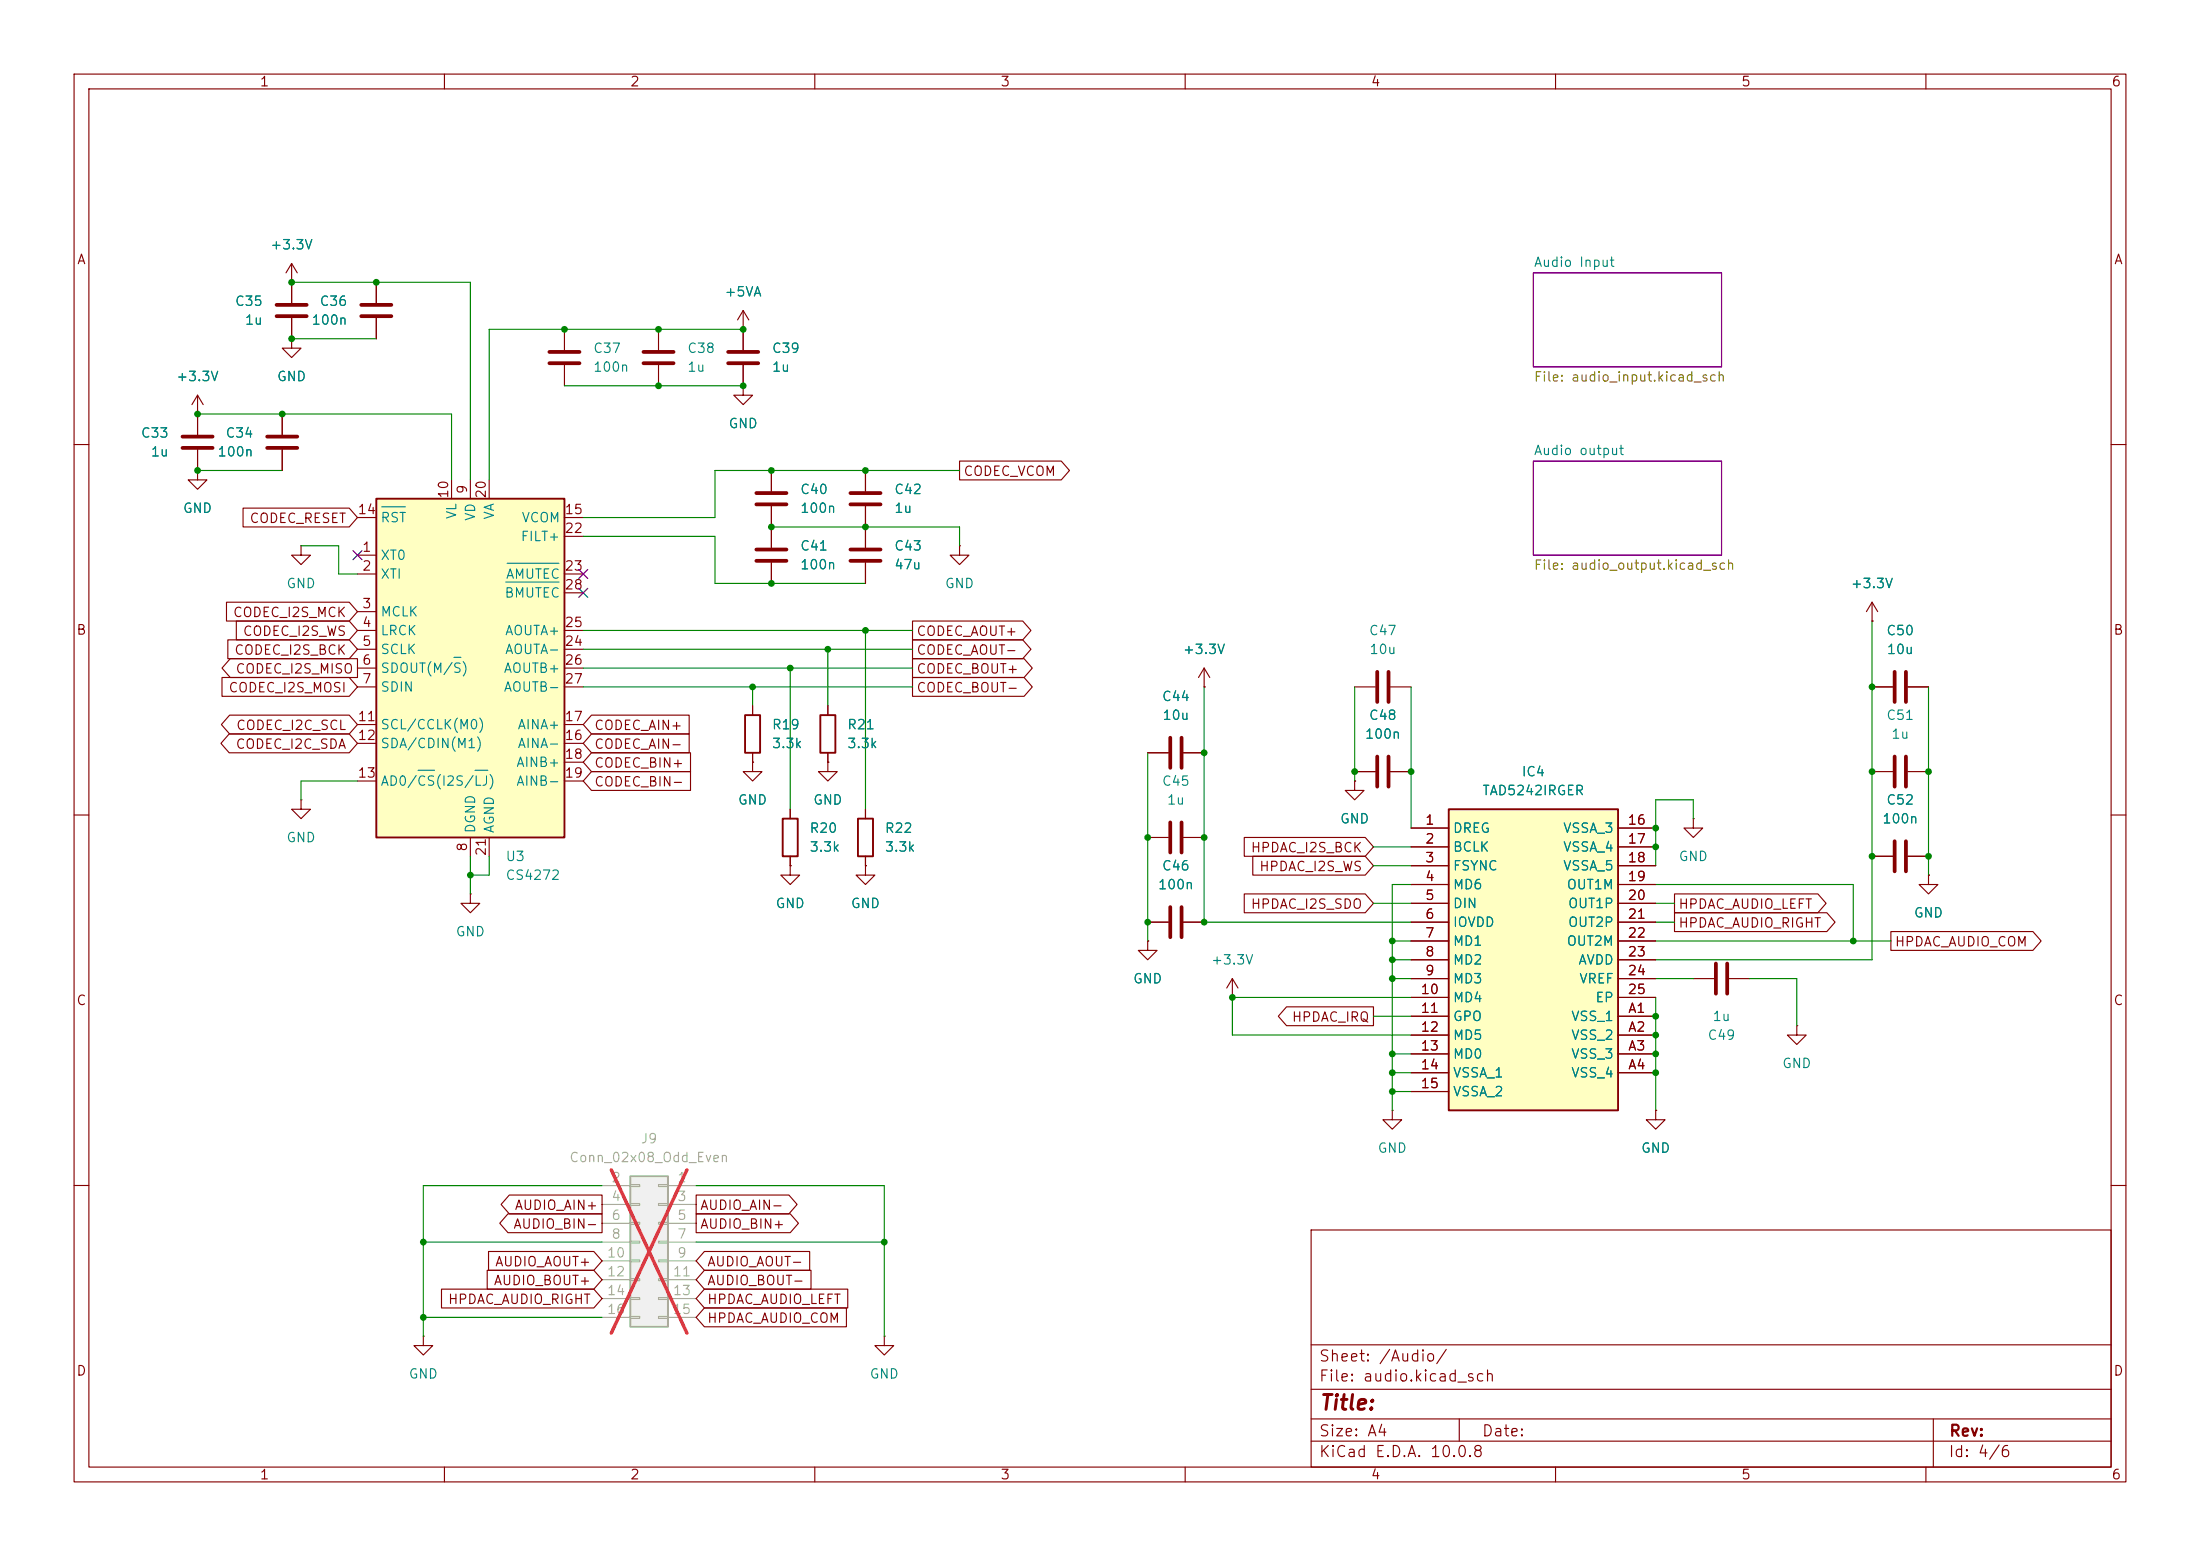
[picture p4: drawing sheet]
<svg xmlns="http://www.w3.org/2000/svg" width="297mm" height="210mm" viewBox="0 0 297 210" stroke-linecap="round" stroke-linejoin="round" font-family="sans-serif">
<path d="M0 0h297v210h-297z" fill="#fff" stroke="#fff" stroke-width=".14"/>
<g fill="none" stroke="#840000" stroke-width=".15">
<path d="M10 10h277v190h-277zM12 12h273v186h-273zM60 10v2M110 10v2M160 10v2M210 10v2M260 10v2M39.4 38.1h.1M39.4 35.6v5.3M39.4 35.6l-.8 1.2M39.4 35.6l.7 1.2M26.7 55.9h.1"/>
<path d="M26.7 53.3l-.8 1.3M26.7 53.3l.7 1.3M26.7 53.3v5.4M38.1 55.9v2.8M39.4 42.9v2.8M10 60h2M26.7 63.5v1.3h1.2l-1.2 1.2-1.3-1.2h1.3M26.7 63.5h.1M26.7 60.7v2.8M38.1 60.7v2.8M40.6 73.7v1.2h1.3l-1.3 1.3-1.2-1.3h1.2M40.6 73.7h.1"/>
<path d="M285 60h2M162.6 92.7h.1M162.6 90.2l-.8 1.2M162.6 90.2l.7 1.2M162.6 90.2v2.5M10 110h2M40.6 108v1.2h1.3l-1.3 1.3-1.2-1.3h1.2M40.6 108h.1M154.9 101.6h2.8M154.9 113h2.8M159.8 101.6h2.8M159.8 113h2.8"/>
<path d="M182.9 105.4v1.3h1.2l-1.2 1.3-1.3-1.3h1.3M182.9 105.4h.1M285 110h2M154.9 124.5h2.8M159.8 124.5h2.8M166.4 134.6h.1M166.4 132.1l-.8 1.3M166.4 132.1l.7 1.3M166.4 132.1v2.5M10 160h2M177 166h108v32h-108zM285 160h2"/>
<path d="M60 198v2M110 198v2M160 198v2M177 194.5h108M177 191.5h108M177 187.5h108M177 181.5h108M197 191.5v3M210 198v2M260 198v2M261 191.5v6.5"/>
</g>
<path d="M207 36.8h25.4v12.7h-25.4zM207 62.2h25.4v12.7h-25.4z" fill="none" stroke="#840084" stroke-width=".15"/>
<path d="M24.6 58.9h4.1M36.1 58.9h4M37.3 41.1h4.1M37.3 42.7h4.1M24.6 60.5h4.1M36.1 60.5h4M158 99.6v4M159.5 99.6v4M158 111v4.1M159.5 111v4.1M158 122.4v4.1M159.5 122.4v4.1" fill="none" stroke="#840000" stroke-width=".51"/>
<path d="M50.8 67.3h25.4v45.7h-25.4z" fill="#ffffc2"/>
<path d="M50.8 67.3h25.4v45.7h-25.4zM100.6 96.5h2v5.1h-2zM110.7 96.5h2.1v5.1h-2.1zM105.7 110.5h2v5.1h-2zM115.8 110.5h2.1v5.1h-2.1z" fill="none" stroke="#840000" stroke-width=".25"/>
<g fill="none" stroke="#840000" stroke-width=".15">
<path d="M50.8 38.1v2.8M39.4 45.7v1.3h1.2l-1.2 1.3-1.3-1.3h1.3M39.4 45.7h.1M50.8 42.9v2.8M76.2 44.5v2.7M76.2 49.3v2.8M48.3 74.9h2.5M48.3 77.5h2.5M48.3 69.9h2.5M61 64.8v2.5M63.5 64.8v2.5M66 64.8v2.5"/>
<path d="M76.2 77.5h2.5M76.2 69.9h2.5M76.2 72.4h2.5M48.3 82.6h2.5M48.3 85.1h2.5M48.3 87.6h2.5M48.3 90.2h2.5M48.3 92.7h2.5M48.3 97.8h2.5M76.2 85.1h2.5M76.2 87.6h2.5M76.2 90.2h2.5"/>
<path d="M76.2 92.7h2.5M76.2 97.8h2.5M76.2 80h2.5M101.6 95.3v1.2M111.8 95.3v1.2M48.3 100.3h2.5M48.3 105.4h2.5M63.5 113v2.6M66 113v2.6M76.2 100.3h2.5M76.2 105.4h2.5M76.2 102.9h2.5"/>
<path d="M101.6 102.9v1.2h1.3l-1.3 1.3-1.3-1.3h1.3M101.6 102.9h.1M101.6 101.6v1.3M106.7 116.8v1.3h1.2l-1.2 1.3-1.3-1.3h1.3M106.7 116.8h.1M106.7 109.2v1.3M106.7 115.6v1.2M111.8 102.9v1.2h1.2l-1.2 1.3-1.3-1.3h1.3M111.8 102.9h.1M111.8 101.6v1.3M116.8 116.8v1.3h1.3l-1.3 1.3-1.2-1.3h1.2M116.8 116.8h.1"/>
<path d="M116.8 109.2v1.3M116.8 115.6v1.2M63.5 120.7v1.2h1.3l-1.3 1.3-1.3-1.3h1.3M63.5 120.7h.1"/>
</g>
<path d="M51.5 68.4h3.2M68.3 78.6h7.2M68.5 76h7M61.3 88.7h.9M56.4 104h2.3M64.1 104h1.8" fill="none" stroke="#008484" stroke-width=".15"/>
<path d="M48.8 41.1h4M48.8 42.7h4M74.2 47.5h4M74.2 49h4" fill="none" stroke="#840000" stroke-width=".51"/>
<path d="M85.1 158.8h5.1v20.3h-5.1z" fill="#f0f0f0"/>
<path d="M85.1 158.8h5.1v20.3h-5.1z" fill="none" stroke="#a1a1a1" stroke-width=".25"/>
<g fill="none" stroke="#a1a1a1" stroke-width=".15">
<path d="M85.1 159.9h1.3v.2h-1.3zM88.9 159.9h1.3v.2h-1.3zM81.3 160h3.8M81.3 162.6h3.8M81.3 165.1h3.8M81.3 167.6h3.8M81.3 170.2h3.8M81.3 172.7h3.8M81.3 175.3h3.8M81.3 177.8h3.8M85.1 162.4h1.3v.3h-1.3zM85.1 165h1.3v.2h-1.3z"/>
<path d="M85.1 167.5h1.3v.3h-1.3zM85.1 170.1h1.3v.2h-1.3zM85.1 172.6h1.3v.2h-1.3zM85.1 175.1h1.3v.3h-1.3zM85.1 177.7h1.3v.2h-1.3zM88.9 162.4h1.3v.3h-1.3zM88.9 165h1.3v.2h-1.3zM88.9 167.5h1.3v.3h-1.3zM88.9 170.1h1.3v.2h-1.3zM88.9 172.6h1.3v.2h-1.3zM88.9 175.1h1.3v.3h-1.3zM88.9 177.7h1.3v.2h-1.3z"/>
<path d="M90.2 160h3.8M90.2 162.6h3.8M90.2 165.1h3.8M90.2 167.6h3.8M90.2 170.2h3.8M90.2 172.7h3.8M90.2 175.3h3.8M90.2 177.8h3.8"/>
</g>
<path d="M82.5 157.9l10.2 22M92.7 157.9l-10.2 22" fill="none" stroke="#ff2626" stroke-width=".46"/>
<path d="M188 149.9v1.2h1.2l-1.2 1.3-1.3-1.3h1.3M188 149.9h.1M223.5 149.9v1.2h1.3l-1.3 1.3-1.3-1.3h1.3M223.5 149.9h.1M57.1 180.3v1.3h1.3l-1.3 1.3-1.2-1.3h1.2M57.1 180.3h.1M119.4 180.3v1.3h1.2l-1.2 1.3-1.3-1.3h1.3M119.4 180.3h.1" fill="none" stroke="#840000" stroke-width=".15"/>
<path d="M195.6 109.2h22.8v40.7h-22.8z" fill="#ffffc2"/>
<path d="M195.6 109.2h22.8v40.7h-22.8z" fill="none" stroke="#840000" stroke-width=".25"/>
<g fill="none" stroke="#840000" stroke-width=".15">
<path d="M39.4 38.1h.1M39.4 38.1v2.8M50.8 38.1v2.8M26.7 55.9h.1M26.7 55.9v2.8M38.1 55.9v2.8M39.4 45.7h.1M39.4 42.9v2.8M50.8 42.9v2.8M88.9 44.5v2.7M88.9 49.3v2.8M100.3 44.5h.1"/>
<path d="M100.3 52.1v1.2h1.3l-1.3 1.3-1.2-1.3h1.2M100.3 52.1h.1M100.3 41.9l-.7 1.3M100.3 41.9l.8 1.3M100.3 41.9v5.3M100.3 49.3v2.8M26.7 63.5h.1M26.7 60.7v2.8M32.8 68.6h14.3l1.2 1.3-1.2 1.2h-14.3zM38.1 60.7v2.8M104.1 63.5v2.8M104.1 68.3v5.6"/>
<path d="M104.1 75.9v2.8M116.8 63.5v2.8M116.8 68.3v5.6M116.8 75.9v2.8M129.5 73.7v1.2h1.3l-1.3 1.3-1.2-1.3h1.2M129.5 73.7h.1M129.5 62.2h13.8l1.1 1.3-1.1 1.3h-13.8zM30 91.4h17.1l1.2 1.3-1.2 1.3h-17.1zM30.6 81.3h16.5l1.2 1.3-1.2 1.2h-16.5zM30.8 86.4h16.3l1.2 1.2-1.2 1.3h-16.3zM30.9 99.1h16.2l1.2 1.2-1.2 1.3h-16.2l-1.1-1.3zM31 96.5h16.1l1.2 1.3-1.2 1.3h-16.1l-1.1-1.3z"/>
<path d="M31.1 88.9h17.2v2.5h-17.2l-1.1-1.2zM31.9 83.8h15.2l1.2 1.3-1.2 1.3h-15.2zM79.9 99.1h13.1v2.5h-13.1l-1.2-1.3zM79.9 96.5h13.1v2.6h-13.1l-1.2-1.3zM101.6 95.3v1.2M111.8 95.3v1.2M123.2 88.9h15.1l1.1 1.3-1.1 1.2h-15.1zM123.2 91.4h15.1l1.1 1.3-1.1 1.3h-15.1zM123.2 86.4h14.9l1.1 1.2-1.1 1.3h-14.9zM123.2 83.8h14.9l1.1 1.3-1.1 1.3h-14.9zM162.6 92.7h.1M182.9 92.7h2.8"/>
<path d="M187.7 92.7h2.8M252.7 83.8h.1M252.7 92.7h2.8M252.7 81.3l.8 1.3M252.7 81.3l-.7 1.3M252.7 81.3v2.5M257.6 92.7h2.7M79.9 104.1h13.3v2.6h-13.3l-1.2-1.3zM79.9 101.6h13.3v2.5h-13.3l-1.2-1.2zM101.6 102.9h.1M101.6 101.6v1.3M106.7 116.8h.1"/>
<path d="M106.7 109.2v1.3M106.7 115.6v1.2M111.8 102.9h.1M111.8 101.6v1.3M116.8 116.8h.1M116.8 109.2v1.3M116.8 115.6v1.2M154.9 101.6h2.8M159.8 101.6h2.8M168 113h16.3l1.1 1.3-1.1 1.3h-16.3zM169.1 115.6h15.2l1.1 1.2-1.1 1.3h-15.2zM182.9 105.4h.1"/>
<path d="M182.9 104.1h2.8M187.7 104.1h2.8M190.5 111.8h5.1M190.5 114.3h5.1M190.5 116.8h5.1M190.5 119.4h5.1M218.4 111.8h5.1M218.4 114.3h5.1M218.4 116.8h5.1M218.4 119.4h5.1M228.6 110.5v1.3h1.3l-1.3 1.2-1.3-1.2h1.3M228.6 110.5h.1"/>
<path d="M252.7 104.1h2.8M252.7 115.6h2.8M257.6 104.1h2.7M257.6 115.6h2.7M260.3 118.1v1.3h1.3l-1.3 1.3-1.2-1.3h1.2M260.3 118.1h.1M154.9 127v1.3h1.3l-1.3 1.2-1.2-1.2h1.2M154.9 127h.1M154.9 124.5h2.8M159.8 124.5h2.8M168 120.6h16.3l1.1 1.3-1.1 1.3h-16.3zM173.7 135.9h11.7v2.5h-11.7l-1.1-1.2z"/>
<path d="M190.5 121.9h5.1M190.5 124.5h5.1M190.5 127h5.1M190.5 129.5h5.1M190.5 132.1h5.1M190.5 134.6h5.1M190.5 137.2h5.1M190.5 139.7h5.1M218.4 121.9h5.1M218.4 124.5h5.1M218.4 127h5.1M218.4 129.5h5.1"/>
<path d="M218.4 132.1h5.1M218.4 134.6h5.1M218.4 137.2h5.1M218.4 139.7h5.1M226.1 120.6h19.3l1.1 1.3-1.1 1.3h-19.3zM226.1 123.2h20.5l1.1 1.3-1.1 1.2h-20.5zM228.6 132.1h2.8M233.4 132.1h2.8M242.6 138.4v1.3h1.2l-1.2 1.3-1.3-1.3h1.3M242.6 138.4h.1M255.3 125.7h19.1l1.2 1.3-1.2 1.3h-19.1zM190.5 142.2h5.1"/>
<path d="M190.5 144.8h5.1M190.5 147.3h5.1M218.4 142.2h5.1M218.4 144.8h5.1M223.5 149.9h.1M59.6 174h20.6l1.1 1.3-1.1 1.2h-20.6zM65.8 171.4h14.4l1.1 1.3-1.1 1.3h-14.4zM66 168.9h14.2l1.1 1.3-1.1 1.3h-14.2zM68.6 163.8h12.7v2.6h-12.7l-1.1-1.3zM68.8 161.3h12.5v2.5h-12.5l-1.2-1.2zM94 161.3h12.5l1.1 1.3-1.1 1.2h-12.5zM94 163.8h12.7l1.1 1.3-1.1 1.3h-12.7z"/>
<path d="M95.1 176.5h19.2v2.6h-19.2l-1.1-1.3zM95.1 171.4h14.4v2.6h-14.4l-1.1-1.3zM95.1 174h19.3v2.5h-19.3l-1.1-1.2zM95.1 168.9h14.2v2.6h-14.2l-1.1-1.3z"/>
</g>
<g fill="none" stroke="#840000" stroke-width=".51">
<path d="M86.9 47.5h4M86.9 49h4M98.3 47.5h4.1M98.3 49h4.1M102.1 74.2h4.1M102.1 75.7h4.1M102.1 66.5h4.1M102.1 68.1h4.1M114.8 74.2h4.1M114.8 75.7h4.1M114.8 66.5h4.1M114.8 68.1h4.1"/>
<path d="M185.9 90.7v4M187.5 90.7v4M255.8 90.7v4M257.3 90.7v4M185.9 102.1v4.1M187.5 102.1v4.1M255.8 102.1v4.1M255.8 113.5v4.1M257.3 102.1v4.1M257.3 113.5v4.1M231.6 130v4.1M233.2 130v4.1"/>
</g>
<g fill="none" stroke="#008400" stroke-width=".15">
<path d="M39.4 38.1h24.1v26.7M26.7 55.9h34.3v8.9M39.4 45.7h11.4M76.2 52.1h24.1M100.3 44.5h-34.3v20.3M26.7 63.5h11.4M40.6 73.7h5.1v3.8h2.6M78.7 72.4h17.8v6.3h20.3M104.1 71.1h25.4v2.6M129.5 63.5h-33v6.4h-17.8M78.7 87.6h44.5M78.7 85.1h44.5"/>
<path d="M78.7 90.2h44.5M78.7 92.7h44.5M101.6 92.7v2.6M106.7 90.2v19M111.8 87.6v7.7M116.8 85.1v24.1M162.6 92.7v31.8h27.9M182.9 92.7v12.7M190.5 92.7v19.1M252.7 83.8v45.7h-29.2M260.3 92.7v25.4M48.3 105.4h-7.7v2.6"/>
<path d="M63.5 115.6v5.1M66 115.6v2.5h-2.5M154.9 101.6v25.4M185.4 114.3h5.1M185.4 116.8h5.1M190.5 119.4h-2.5v30.5M223.5 119.4h26.7v7.6M228.6 110.5v-2.5h-5.1v8.8M185.4 137.2h5.1M185.4 121.9h5.1M188 132.1h2.5M188 129.5h2.5"/>
<path d="M188 127h2.5M190.5 134.6h-24.1v5.1h24.1M223.5 132.1h5.1M223.5 134.6v15.3M223.5 127h31.8M223.5 121.9h2.6M223.5 124.5h2.6M236.2 132.1h6.4v6.3M188 147.3h2.5M188 144.8h2.5M188 142.2h2.5M57.1 167.6h24.2"/>
<path d="M57.1 177.8h24.2M81.3 160h-24.2v20.3M94 160h25.4v20.3M94 167.6h25.4"/>
</g>
<path d="M47.7 74.3l1.2 1.2M48.9 74.3l-1.2 1.2M78.1 76.9l1.2 1.2M78.1 79.4l1.2 1.2M79.3 76.9l-1.2 1.2M79.3 79.4l-1.2 1.2" fill="none" stroke="#000084" stroke-width=".15"/>
<g fill="#008400">
<circle cx="260.3" cy="115.6" r=".46"/>
<circle cx="250.2" cy="127" r=".46"/>
<circle cx="252.7" cy="115.6" r=".46"/>
<circle cx="223.5" cy="139.7" r=".46"/>
<circle cx="223.5" cy="144.8" r=".46"/>
<circle cx="223.5" cy="142.2" r=".46"/>
<circle cx="223.5" cy="114.3" r=".46"/>
<circle cx="223.5" cy="137.2" r=".46"/>
<circle cx="260.3" cy="104.1" r=".46"/>
<circle cx="252.7" cy="104.1" r=".46"/>
<circle cx="252.7" cy="92.7" r=".46"/>
<circle cx="101.6" cy="92.7" r=".46"/>
<circle cx="106.7" cy="90.2" r=".46"/>
<circle cx="116.8" cy="85.1" r=".46"/>
<circle cx="63.5" cy="118.1" r=".46"/>
<circle cx="111.8" cy="87.6" r=".46"/>
<circle cx="76.2" cy="44.5" r=".46"/>
<circle cx="50.8" cy="38.1" r=".46"/>
<circle cx="38.1" cy="55.9" r=".46"/>
<circle cx="39.4" cy="45.7" r=".46"/>
<circle cx="39.4" cy="38.1" r=".46"/>
<circle cx="26.7" cy="55.9" r=".46"/>
<circle cx="26.7" cy="63.5" r=".46"/>
<circle cx="188" cy="132.1" r=".46"/>
<circle cx="162.6" cy="124.5" r=".46"/>
<circle cx="154.9" cy="124.5" r=".46"/>
<circle cx="188" cy="127" r=".46"/>
<circle cx="166.4" cy="134.6" r=".46"/>
<circle cx="162.6" cy="113" r=".46"/>
<circle cx="154.9" cy="113" r=".46"/>
<circle cx="162.6" cy="101.6" r=".46"/>
<circle cx="100.3" cy="52.1" r=".46"/>
<circle cx="104.1" cy="63.5" r=".46"/>
<circle cx="100.3" cy="44.5" r=".46"/>
<circle cx="104.1" cy="71.1" r=".46"/>
<circle cx="104.1" cy="78.7" r=".46"/>
<circle cx="88.9" cy="52.1" r=".46"/>
<circle cx="88.9" cy="44.5" r=".46"/>
<circle cx="116.8" cy="71.1" r=".46"/>
<circle cx="116.8" cy="63.5" r=".46"/>
<circle cx="188" cy="142.2" r=".46"/>
<circle cx="188" cy="129.5" r=".46"/>
<circle cx="188" cy="144.8" r=".46"/>
<circle cx="190.5" cy="104.1" r=".46"/>
<circle cx="182.9" cy="104.1" r=".46"/>
<circle cx="223.5" cy="111.8" r=".46"/>
<circle cx="188" cy="147.3" r=".46"/>
<circle cx="119.4" cy="167.6" r=".46"/>
<circle cx="57.1" cy="167.6" r=".46"/>
<circle cx="57.1" cy="177.8" r=".46"/>
</g>
<text font-size="2" fill="#840000" x="178" y="190.8">Title:</text>
<g font-size="1.5" fill="#840000">
<text x="178" y="184.1">Sheet: /Audio/</text>
<text x="178" y="186.8">File: audio.kicad_sch</text>
<text x="178" y="197">KiCad E.D.A. 10.0.8</text>
<text x="178" y="194.2">Size: A4</text>
<text x="200" y="194.2">Date:</text>
<text x="263" y="197">Id: 4/6</text>
<text x="263" y="194.2">Rev:</text>
</g>
<g font-size="1.3" fill="#840000">
<text x="35" y="12">1</text>
<text x="85" y="12">2</text>
<text x="135" y="12">3</text>
<text x="185" y="12">4</text>
<text x="235" y="12">5</text>
<text x="285" y="12">6</text>
<text x="10.3" y="36">A</text>
<text x="285.3" y="36">A</text>
<text x="130" y="64.6">CODEC_VCOM</text>
<text x="33.6" y="70.9">CODEC_RESET</text>
<text x="48.2" y="69.7">14</text>
<text x="60.8" y="67.4" transform="rotate(-90 60.8 67.4)">10</text>
<text x="63.4" y="66.8" transform="rotate(-90 63.4 66.8)">9</text>
<text x="65.9" y="67.4" transform="rotate(-90 65.9 67.4)">20</text>
<text x="76.1" y="69.7">15</text>
<text x="48.8" y="74.8">1</text>
<text x="48.8" y="77.3">2</text>
<text x="76.1" y="72.3">22</text>
<text x="76.1" y="77.3">23</text>
<text x="31.4" y="83.6">CODEC_I2S_MCK</text>
<text x="48.8" y="82.4">3</text>
<text x="76.1" y="79.9">28</text>
<text x="10.2" y="86">B</text>
<text x="31.5" y="88.7">CODEC_I2S_BCK</text>
<text x="32.7" y="86.1">CODEC_I2S_WS</text>
<text x="48.8" y="85">4</text>
<text x="48.8" y="87.5">5</text>
<text x="76.1" y="87.5">24</text>
<text x="76.1" y="85">25</text>
<text x="123.6" y="88.7">CODEC_AOUT-</text>
<text x="123.6" y="86.1">CODEC_AOUT+</text>
<text x="285.2" y="86">B</text>
<text x="30.8" y="93.8">CODEC_I2S_MOSI</text>
<text x="31.7" y="91.2">CODEC_I2S_MISO</text>
<text x="48.8" y="90">6</text>
<text x="48.8" y="92.6">7</text>
<text x="76.1" y="90">26</text>
<text x="76.1" y="92.6">27</text>
<text x="123.6" y="91.2">CODEC_BOUT+</text>
<text x="123.6" y="93.8">CODEC_BOUT-</text>
<text x="31.7" y="101.4">CODEC_I2C_SDA</text>
<text x="31.8" y="98.8">CODEC_I2C_SCL</text>
<text x="48.2" y="97.7">11</text>
<text x="48.2" y="100.2">12</text>
<text x="76.1" y="100.2">16</text>
<text x="76.1" y="97.7">17</text>
<text x="80.1" y="101.4">CODEC_AIN-</text>
<text x="80.1" y="98.8">CODEC_AIN+</text>
<text x="48.2" y="105.3">13</text>
<text x="76.1" y="102.7">18</text>
<text x="76.1" y="105.3">19</text>
<text x="80.1" y="106.5">CODEC_BIN-</text>
<text x="80.1" y="103.9">CODEC_BIN+</text>
<text x="192.3" y="111.6">1</text>
<text x="219.6" y="111.6">16</text>
<text x="63.4" y="115" transform="rotate(-90 63.4 115)">8</text>
<text x="65.9" y="115.6" transform="rotate(-90 65.9 115.6)">21</text>
<text x="168.8" y="115.4">HPDAC_I2S_BCK</text>
<text x="169.9" y="117.9">HPDAC_I2S_WS</text>
<text x="192.3" y="114.2">2</text>
<text x="192.3" y="116.7">3</text>
<text x="192.3" y="119.2">4</text>
<text x="219.6" y="114.2">17</text>
<text x="219.6" y="116.7">18</text>
<text x="219.6" y="119.2">19</text>
<text x="168.8" y="123">HPDAC_I2S_SDO</text>
<text x="192.3" y="121.8">5</text>
<text x="192.3" y="124.3">6</text>
<text x="219.6" y="121.8">20</text>
<text x="219.6" y="124.3">21</text>
<text x="226.5" y="123">HPDAC_AUDIO_LEFT</text>
<text x="226.5" y="125.5">HPDAC_AUDIO_RIGHT</text>
<text x="192.3" y="126.9">7</text>
<text x="192.3" y="129.4">8</text>
<text x="192.3" y="131.9">9</text>
<text x="219.6" y="126.9">22</text>
<text x="219.6" y="129.4">23</text>
<text x="219.6" y="131.9">24</text>
<text x="255.7" y="128.1">HPDAC_AUDIO_COM</text>
<text x="10.2" y="136">C</text>
<text x="191.7" y="134.5">10</text>
<text x="191.7" y="137">11</text>
<text x="219.6" y="134.5">25</text>
<text x="219.7" y="137">A1</text>
<text x="285.2" y="136">C</text>
<text x="174.3" y="138.2">HPDAC_IRQ</text>
<text x="191.7" y="139.6">12</text>
<text x="191.7" y="142.1">13</text>
<text x="219.7" y="139.6">A2</text>
<text x="219.7" y="142.1">A3</text>
<text x="191.7" y="144.6">14</text>
<text x="191.7" y="147.2">15</text>
<text x="219.7" y="144.6">A4</text>
<text x="69.2" y="166.2">AUDIO_BIN-</text>
<text x="69.4" y="163.6">AUDIO_AIN+</text>
<text x="94.4" y="163.6">AUDIO_AIN-</text>
<text x="94.4" y="166.2">AUDIO_BIN+</text>
<text x="66.6" y="173.8">AUDIO_BOUT+</text>
<text x="66.7" y="171.2">AUDIO_AOUT+</text>
<text x="95.4" y="173.8">AUDIO_BOUT-</text>
<text x="95.4" y="171.2">AUDIO_AOUT-</text>
<text x="60.4" y="176.3">HPDAC_AUDIO_RIGHT</text>
<text x="95.4" y="178.9">HPDAC_AUDIO_COM</text>
<text x="95.4" y="176.3">HPDAC_AUDIO_LEFT</text>
<text x="10.2" y="186">D</text>
<text x="285.2" y="186">D</text>
<text x="35" y="200">1</text>
<text x="85" y="200">2</text>
<text x="135" y="200">3</text>
<text x="185" y="200">4</text>
<text x="235" y="200">5</text>
<text x="285" y="200">6</text>
</g>
<g font-size="1.3" fill="#008484">
<text x="36.4" y="34">+3.3V</text>
<text x="31.6" y="41.6">C35</text>
<text x="43.1" y="41.6">C36</text>
<text x="97.7" y="40.3">+5VA</text>
<text x="207" y="36.3">Audio Input</text>
<text x="33" y="44.1">1u</text>
<text x="42" y="44.1">100n</text>
<text x="80" y="48">C37</text>
<text x="92.7" y="48">C38</text>
<text x="104.1" y="48">C39</text>
<text x="23.7" y="51.8">+3.3V</text>
<text x="37.3" y="51.8">GND</text>
<text x="80" y="50.5">100n</text>
<text x="92.7" y="50.5">1u</text>
<text x="104.1" y="50.5">1u</text>
<text x="18.9" y="59.4">C33</text>
<text x="30.4" y="59.4">C34</text>
<text x="98.3" y="58.1">GND</text>
<text x="20.3" y="61.9">1u</text>
<text x="29.3" y="61.9">100n</text>
<text x="207" y="61.7">Audio output</text>
<text x="24.6" y="69.5">GND</text>
<text x="51.3" y="70.8">RST</text>
<text x="61.9" y="70.2" transform="rotate(-90 61.9 70.2)">VL</text>
<text x="64.5" y="70.4" transform="rotate(-90 64.5 70.4)">VD</text>
<text x="67" y="70.2" transform="rotate(-90 67 70.2)">VA</text>
<text x="70.3" y="70.8">VCOM</text>
<text x="107.9" y="67">C40</text>
<text x="107.9" y="69.5">100n</text>
<text x="120.6" y="67">C42</text>
<text x="120.6" y="69.5">1u</text>
<text x="51.3" y="75.9">XT0</text>
<text x="70.2" y="73.4">FILT+</text>
<text x="107.9" y="74.6">C41</text>
<text x="107.9" y="77.2">100n</text>
<text x="120.6" y="74.6">C43</text>
<text x="120.6" y="77.2">47u</text>
<text x="38.6" y="79.7">GND</text>
<text x="51.3" y="78.4">XTI</text>
<text x="51.3" y="83.5">MCLK</text>
<text x="68" y="81">BMUTEC</text>
<text x="68.2" y="78.4">AMUTEC</text>
<text x="127.5" y="79.7">GND</text>
<text x="249.8" y="79.7">+3.3V</text>
<text x="51.3" y="86.1">LRCK</text>
<text x="51.3" y="88.6">SCLK</text>
<text x="68.1" y="88.6">AOUTA-</text>
<text x="68.1" y="86.1">AOUTA+</text>
<text x="159.6" y="88.6">+3.3V</text>
<text x="184.7" y="86.1">C47</text>
<text x="184.8" y="88.6">10u</text>
<text x="254.6" y="86.1">C50</text>
<text x="254.6" y="88.6">10u</text>
<text x="51.3" y="91.1">SDOUT(M/S)</text>
<text x="51.3" y="93.7">SDIN</text>
<text x="67.9" y="91.1">AOUTB+</text>
<text x="67.9" y="93.7">AOUTB-</text>
<text x="156.8" y="94.9">C44</text>
<text x="51.3" y="98.8">SCL/CCLK(M0)</text>
<text x="51.3" y="101.3">SDA/CDIN(M1)</text>
<text x="69.8" y="101.3">AINA-</text>
<text x="69.8" y="98.8">AINA+</text>
<text x="104.1" y="98.8">R19</text>
<text x="104.1" y="101.3">3.3k</text>
<text x="114.3" y="98.8">R21</text>
<text x="114.3" y="101.3">3.3k</text>
<text x="156.8" y="97.5">10u</text>
<text x="184.2" y="100">100n</text>
<text x="184.7" y="97.5">C48</text>
<text x="254.6" y="97.5">C51</text>
<text x="255.2" y="100">1u</text>
<text x="51.3" y="106.4">AD0/CS(I2S/LJ)</text>
<text x="69.6" y="103.8">AINB+</text>
<text x="69.6" y="106.4">AINB-</text>
<text x="156.8" y="106.4">C45</text>
<text x="200" y="107.6">TAD5242IRGER</text>
<text x="205.3" y="105.1">IC4</text>
<text x="38.6" y="114">GND</text>
<text x="64.5" y="112.5" transform="rotate(-90 64.5 112.5)">DGND</text>
<text x="67" y="112.5" transform="rotate(-90 67 112.5)">AGND</text>
<text x="99.5" y="108.9">GND</text>
<text x="109.2" y="112.7">R20</text>
<text x="109.7" y="108.9">GND</text>
<text x="119.4" y="112.7">R22</text>
<text x="157.4" y="108.9">1u</text>
<text x="180.8" y="111.5">GND</text>
<text x="196.1" y="112.7">DREG</text>
<text x="210.9" y="112.7">VSSA_3</text>
<text x="254" y="111.5">100n</text>
<text x="254.6" y="108.9">C52</text>
<text x="68.2" y="116.5">U3</text>
<text x="68.2" y="119.1">CS4272</text>
<text x="109.2" y="115.3">3.3k</text>
<text x="119.4" y="115.3">3.3k</text>
<text x="156.8" y="117.8">C46</text>
<text x="196.1" y="115.3">BCLK</text>
<text x="196.1" y="117.8">FSYNC</text>
<text x="210.9" y="115.3">VSSA_4</text>
<text x="210.9" y="117.8">VSSA_5</text>
<text x="226.5" y="116.5">GND</text>
<text x="104.6" y="122.9">GND</text>
<text x="114.8" y="122.9">GND</text>
<text x="156.2" y="120.3">100n</text>
<text x="196.1" y="120.3">MD6</text>
<text x="196.1" y="122.9">DIN</text>
<text x="196.1" y="125.4">IOVDD</text>
<text x="211.4" y="120.3">OUT1M</text>
<text x="211.6" y="122.9">OUT1P</text>
<text x="211.6" y="125.4">OUT2P</text>
<text x="258.3" y="124.2">GND</text>
<text x="61.4" y="126.7">GND</text>
<text x="163.4" y="130.5">+3.3V</text>
<text x="196.1" y="128">MD1</text>
<text x="196.1" y="130.5">MD2</text>
<text x="211.4" y="128">OUT2M</text>
<text x="213" y="130.5">AVDD</text>
<text x="152.9" y="133">GND</text>
<text x="196.1" y="133">MD3</text>
<text x="196.1" y="135.6">MD4</text>
<text x="213.1" y="133">VREF</text>
<text x="215.3" y="135.6">EP</text>
<text x="196.1" y="138.1">GPO</text>
<text x="196.1" y="140.7">MD5</text>
<text x="196.1" y="143.2">MD0</text>
<text x="212" y="138.1">VSS_1</text>
<text x="212" y="140.7">VSS_2</text>
<text x="212" y="143.2">VSS_3</text>
<text x="230.4" y="140.7">C49</text>
<text x="231.1" y="138.1">1u</text>
<text x="196.1" y="145.7">VSSA_1</text>
<text x="196.1" y="148.3">VSSA_2</text>
<text x="212" y="145.7">VSS_4</text>
<text x="240.5" y="144.5">GND</text>
<text x="185.9" y="155.9">GND</text>
<text x="221.5" y="155.9">GND</text>
<text x="55.1" y="186.4">GND</text>
<text x="117.3" y="186.4">GND</text>
</g>
<g font-size="1.3" fill="#848400">
<text x="207" y="51.8">File: audio_input.kicad_sch</text>
<text x="207" y="77.2">File: audio_output.kicad_sch</text>
</g>
<g font-size="1.3" fill="#a1a1a1">
<text x="86.4" y="154.6">J9</text>
<text x="76.8" y="157.2">Conn_02x08_Odd_Even</text>
<text x="82.5" y="159.9">2</text>
<text x="91.3" y="159.9">1</text>
<text x="82.5" y="162.4">4</text>
<text x="82.5" y="165">6</text>
<text x="82.5" y="167.5">8</text>
<text x="91.3" y="162.4">3</text>
<text x="91.3" y="165">5</text>
<text x="91.3" y="167.5">7</text>
<text x="81.8" y="170">10</text>
<text x="81.8" y="172.6">12</text>
<text x="90.7" y="172.6">11</text>
<text x="91.3" y="170">9</text>
<text x="81.8" y="175.1">14</text>
<text x="81.8" y="177.7">16</text>
<text x="90.7" y="175.1">13</text>
<text x="90.7" y="177.7">15</text>
</g>
</svg>
